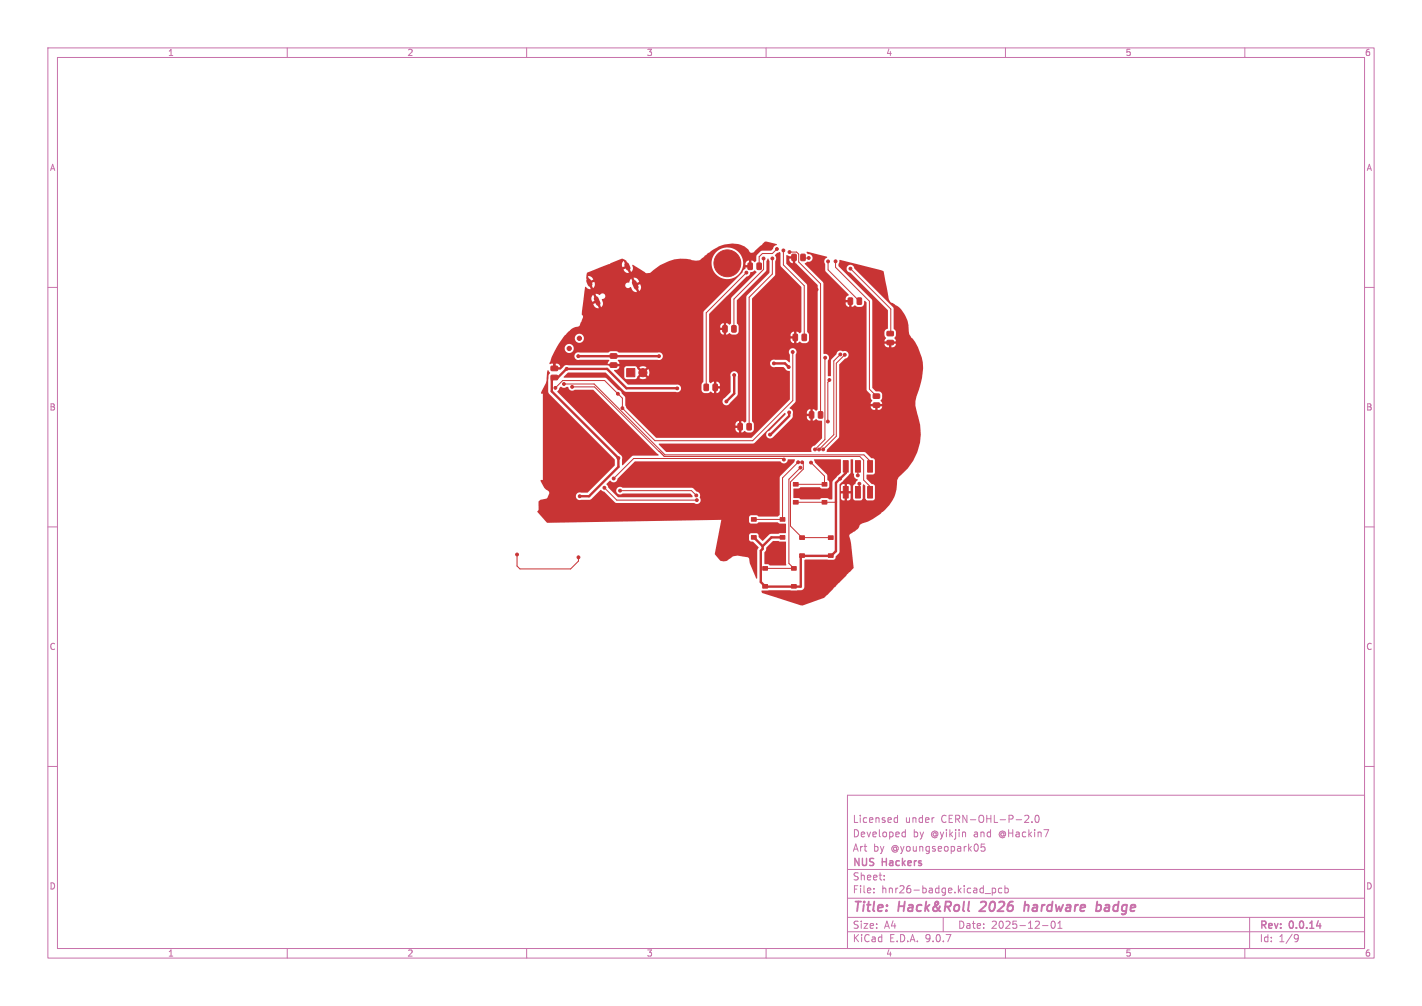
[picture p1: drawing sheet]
<svg xmlns="http://www.w3.org/2000/svg" width="297mm" height="210mm" viewBox="0 0 297 210" stroke-linecap="round" stroke-linejoin="round" font-family="sans-serif">
<g fill="none" stroke="#c872ab" stroke-width=".21">
<path d="M10 10h277v190h-277zM12 12h273v186h-273zM60 10v2M110 10v2M160 10v2M210 10v2M260 10v2M10 60h2M285 60h2M10 110h2M285 110h2M10 160h2"/>
<path d="M177 166h108v32h-108zM186.9 171.6h.6M186.9 170.8h.6M187.5 170.2v1.5M188.5 174.6h.6M188.5 173.8h.6M189.1 173.2v1.5M195 170.7h.1M205.7 176.2h-.7l-.1 .7 .2-.1h.5l.1 .3v.5l-.2 .1-.6-.1M214 170.3l.6-.1 .3 .4-.9 1.1h.9M215.5 171.6v.1M216.3 170.3l.2-.1a.8 .8 0 0 1 .5 .7 .8 .8 0 0 1-.5 .8l-.2-.1-.1-.5z"/>
<path d="M285 160h2M60 198v2M110 198v2M160 198v2M177 194.5h108M177 191.5h108M177 187.5h108M177 181.5h108M182.5 186.3v.1M182.5 185.5v.1M184.7 183.6v.1M184.7 182.8v.1"/>
<path d="M197 191.5v3M205.7 186.5h1.2M207.2 185.4v1.5M207.2 185.5l.5-.1 .3 .3-.2 .6h-.6M209.2 185.5l-.4-.1-.3 .3 .2 .6h.5M209.9 185.5l.4-.1 .3 .3-.1 .6h-.6M209.9 184.9v1.5M210 198v2M217.7 193.2h1.2M219.7 192.4l.2-.1a.8 .8 0 0 1 .5 .7 .8 .8 0 0 1-.5 .8 1 1 0 0 1-.2-1.4zM221 193.8h.8M221 192.7l.4-.4v1.5"/>
<path d="M260 198v2M261 191.5v6.5M270.6 195.1l.5 .1a.99 .99 0 0 1-.4 1.4h-.2M271.2 195.7l-.3 .3h-.3"/>
</g>
<path d="M275 193.3h.9" fill="none" stroke="#c872ab" stroke-width=".3"/>
<path d="M205.8 189.1l-1.3 1.1h1.3M214.1 188.2l-.2 2M214.8 189l-.5-.1-.3 .2M214.9 189.2l-.2 1M229.1 189h.7l.2 .3-.1 .5a.66 .66 0 0 1-1 .3M229.2 188.2l-.3 2" fill="none" stroke="#c872ab" stroke-width=".4"/>
<g fill="#c83434" stroke="#c83434" stroke-width=".21">
<path d="M171.7 104.5h1v.7h-1z"/>
<path d="M165.7 104.5h1v.7h-1z"/>
<path d="M171.7 100.7h1v.8h-1z"/>
<path d="M165.7 100.7h1v.8h-1z"/>
<path d="M169.1 86l.7-.1 .2 .2v1l-.2 .2h-.5l-.3-.1z"/>
<path d="M171 86l.6-.1 .3 .2v1l-.2 .2h-.6l-.2-.1z"/>
<path d="M176.1 96.2h1.1v2.4h-1.1z"/>
<path d="M176.1 101.6h1.1v2.4h-1.1z"/>
<path d="M178.7 96.2h1v2.4h-1z"/>
<path d="M178.7 101.6h1v2.4h-1z"/>
<path d="M181.2 96.2h1v2.4h-1z"/>
<path d="M181.2 101.6h1v2.4h-1z"/>
<path d="M115.1 78.4l1.2-.1 .2 .3v.6l-.2 .1h-1.1l-.1-.2z"/>
<path d="M115.1 76.5l1.2-.1 .2 .3v.6l-.2 .1h-1.1l-.1-.2z"/>
<path d="M149 80.2h.6l.2 .1 .1 1-.2 .2-.6 .1-.2-.2z"/>
<path d="M147.1 80.2h.6l.3 .1v1l-.2 .2-.5 .1-.3-.2z"/>
<path d="M151 68h.7l.2 .1v1l-.1 .2-.6 .1-.3-.2z"/>
<path d="M152.9 68h.6l.3 .1v1l-.2 .2-.6 .1-.2-.2z"/>
<path d="M182.4 84.2l1.2-.1 .2 .2-.1 .6-.2 .2-1-.1-.1-.2z"/>
<path d="M182.4 82.3l1.2-.1 .2 .3-.1 .5-.2 .2h-1l-.1-.3z"/>
<path d="M173 115.6h1v.8h-1z"/>
<path d="M167 115.6h1v.8h-1z"/>
<path d="M173 111.9h1v.7h-1z"/>
<path d="M167 111.9h1v.7h-1z"/>
<path d="M154.2 88.5l.6-.1 .3 .1v1l-.2 .3h-.6l-.2-.2z"/>
<path d="M156.1 88.5l.6-.1 .2 .1 .1 1-.2 .3h-.6l-.2-.2z"/>
<path d="M127.5 73.9l1.2-.1 .2 .3v.6l-.3 .1h-1l-.2-.2z"/>
<path d="M127.5 75.8l1.2-.1 .2 .3v.6l-.3 .1h-1l-.2-.2z"/>
<path d="M165.7 69.8l.6-.1 .3 .2v1l-.2 .2h-.5l-.3-.1z"/>
<path d="M167.6 69.8l.6-.1 .2 .2 .1 1-.2 .2h-.6l-.2-.1z"/>
<path d="M156.3 55l.6-.1 .3 .1v1l-.2 .3h-.6l-.2-.2z"/>
<path d="M158.1 55l.7-.1 .2 .1v1l-.1 .3h-.6l-.2-.2z"/>
<path d="M185.3 71.1l1.2-.1 .1 .3v.5l-.2 .2h-1l-.2-.2z"/>
<path d="M185.3 69.2h1.2l.1 .2v.6l-.2 .1h-1l-.2-.2z"/>
<path d="M165.3 122h1v.8h-1z"/>
<path d="M159.3 122h1v.8h-1z"/>
<path d="M165.3 118.3h1v.7h-1z"/>
<path d="M159.3 118.3h1v.7h-1z"/>
<path d="M177.2 62.2h.7l.2 .1v1l-.1 .2-.6 .1-.3-.2z"/>
<path d="M179.1 62.2h.6l.3 .1v1l-.2 .2-.6 .1-.2-.2z"/>
<path d="M165.4 53.1l.7-.1 .2 .2v1l-.1 .2h-.6l-.2-.1z"/>
<path d="M167.3 53.1l.7-.1 .2 .2v1l-.1 .2h-.6l-.2-.1z"/>
<path d="M162.9 111.8h1v.8h-1z"/>
<path d="M156.9 111.8h1v.8h-1z"/>
<path d="M162.9 108.1h1v.7h-1z"/>
<path d="M156.9 108.1h1v.7h-1z"/>
<path d="M130.9 76.9h1.7v1.7h-1.7z"/>
<circle cx="151.9" cy="55" r="2.8"/>
<circle cx="118.9" cy="72.7" r=".45"/>
<circle cx="121" cy="70.6" r=".45"/>
<circle cx="134.3" cy="77.8" r=".85"/>
<circle cx="125.5" cy="87.5" r=".3"/>
<circle cx="170.6" cy="60.4" r=".3"/>
<circle cx="177.1" cy="65.8" r=".3"/>
<circle cx="172.7" cy="65" r=".3"/>
<circle cx="143" cy="100.7" r=".3"/>
<circle cx="153.4" cy="114" r=".3"/>
<circle cx="166.7" cy="79" r=".3"/>
<circle cx="134.5" cy="67.5" r=".3"/>
<circle cx="180.5" cy="104.5" r=".3"/>
<circle cx="169.2" cy="103.4" r=".3"/>
<circle cx="115.7" cy="75.3" r=".3"/>
<circle cx="189" cy="80" r=".3"/>
<circle cx="136.9" cy="67.2" r=".3"/>
<circle cx="151" cy="106.6" r=".3"/>
<circle cx="130.3" cy="67.7" r=".3"/>
<circle cx="114.8" cy="90" r=".3"/>
<circle cx="163.2" cy="115.8" r=".3"/>
<circle cx="170" cy="74.9" r=".3"/>
<circle cx="165.5" cy="72" r=".3"/>
<circle cx="115.8" cy="106.8" r=".3"/>
<circle cx="175.5" cy="99.9" r=".3"/>
<circle cx="129.2" cy="95.6" r=".3"/>
<circle cx="121.1" cy="103.6" r=".3"/>
<circle cx="164.8" cy="86.1" r=".3"/>
<circle cx="151.7" cy="83.8" r=".3"/>
<circle cx="164.7" cy="76.6" r=".3"/>
<circle cx="153.3" cy="78.3" r=".3"/>
<circle cx="161.6" cy="75.9" r=".3"/>
<circle cx="118.4" cy="77" r=".3"/>
<circle cx="160.8" cy="90.7" r=".3"/>
<circle cx="141.4" cy="81.1" r=".3"/>
<circle cx="165.6" cy="73.5" r=".3"/>
<circle cx="129.1" cy="82.2" r=".3"/>
<circle cx="116" cy="81" r=".3"/>
<circle cx="130" cy="85.2" r=".3"/>
<circle cx="120.8" cy="74.4" r=".3"/>
<circle cx="137.6" cy="74.4" r=".3"/>
<circle cx="155.9" cy="56.9" r=".3"/>
<circle cx="159.5" cy="54" r=".3"/>
<circle cx="161.3" cy="53.9" r=".3"/>
<circle cx="162.3" cy="52" r=".3"/>
<circle cx="163.6" cy="52.3" r=".3"/>
<circle cx="164.9" cy="52.6" r=".3"/>
<circle cx="168.9" cy="53.9" r=".3"/>
<circle cx="173" cy="54.6" r=".3"/>
<circle cx="174.5" cy="54.5" r=".3"/>
<circle cx="177.6" cy="56.1" r=".3"/>
<circle cx="119.5" cy="80.8" r=".3"/>
<circle cx="117.8" cy="80.2" r=".3"/>
<circle cx="145.4" cy="103.4" r=".3"/>
<circle cx="129.5" cy="102.4" r=".3"/>
<circle cx="126.2" cy="101.8" r=".3"/>
<circle cx="145.5" cy="104.4" r=".3"/>
<circle cx="173.2" cy="79.3" r=".3"/>
<circle cx="172.9" cy="88" r=".3"/>
<circle cx="166.7" cy="96.5" r=".3"/>
<circle cx="167.5" cy="96.5" r=".3"/>
<circle cx="170.2" cy="93.8" r=".3"/>
<circle cx="172.4" cy="74.7" r=".3"/>
<circle cx="171.9" cy="93.8" r=".3"/>
<circle cx="169.4" cy="96.6" r=".3"/>
<circle cx="176.4" cy="74.1" r=".3"/>
<circle cx="175.5" cy="74" r=".3"/>
<circle cx="171.1" cy="93.8" r=".3"/>
<circle cx="167.2" cy="97.6" r=".3"/>
<circle cx="179.5" cy="101" r=".3"/>
<circle cx="179.2" cy="99.2" r=".3"/>
<circle cx="163.7" cy="95.9" r=".3"/>
<circle cx="128.2" cy="99.9" r=".3"/>
<circle cx="120.8" cy="116.3" r=".3"/>
<circle cx="108" cy="115.8" r=".3"/>
</g>
<path d="M122.9 58.6l.3 .8M130.9 55.3l.3 .7M132.5 59l.4 1M124.5 62.3l.4 1.1" fill="none" stroke="#c83434" stroke-width="1"/>
<path d="M115.7 75.3l.1 1.6M120.8 74.4h16.8M153.3 78.3v3.9l-1.6 1.6M161.6 75.9h2.4l.7 .7M141.4 81.1h-10.6l-4-4.1h-8.5l-1.8 1.8h-.7l-.6 .5v2.4l14 13.9v1.9l-6.2 6.1h-1.9M164.8 86.1v.7l-4 3.9M176.6 97.4v1.3l-2 2.1v14.3l-1 .9h-6.1l-.2 .2v6.3h-7.4l-1-1v-6.5l.4-.4v-.6M157.4 112.2l1.9 1.8M163.4 112.2h-2.3l-1.8 1.8" fill="none" stroke="#c83434" stroke-width=".5"/>
<g fill="none" stroke="#c83434" stroke-width=".21">
<path d="M155.9 56.9l-8.4 8.4v15.6M159.5 54v2.2l-6.2 6.2v6.3M161.3 53.9v3.3l-4.8 4.9v27M162.3 52l-1 .9h-2.1l-.6 .7v2M163.6 52.3v3l4.4 4.4v10.7M164.9 52.6h1.5l.4 .4v1.7l4.6 4.6v27.3M165.8 53.7v2l4.8 4.7M167.7 53.7l.1 .2h1.1M173 54.6v1.7l6.5 6.6M174.5 54.5v1.3l7.1 7.1v18.3l1.5 1.5M177.6 56.1l8.5 8.4v5l-.2 .1M165.6 73.5v10.1l-8.4 8.4h-20.4l-6.8-6.8v-2.1l-.9-.9"/>
<path d="M172.4 74.7l-.1 17-2.1 2.1M173.2 79.3l-.3 .5v8.2M175.5 74l-1.3 1.3v15.4l-3.1 3.1M176.4 74.1l-1.7 1.7v15.3l-2.8 2.7M116 81l1.5-1.6h8.8l2.8 2.8M117.8 80.2h6.3l14.8 14.8h41.5l1.2 1.1v1.1l.1 .2M117.8 80.2h.1M119.5 80.8h4.7l14.6 14.5h40.8l.8 .8v4.1l1.3 1.4v1.2M129.1 82.2h.1M163.7 95.9l-.2-.2h-31.1l-4.2 4.2M166.7 96.5l-3.3 3.3v8.6h-6M167.2 97.6l-2.4 2.4v17.6l1 1.1h-6"/>
<path d="M167.5 96.5l.3 .3v1.1l-2.7 2.7v9.2l2.4 2.4h6M169.4 96.6l2.8 2.8v1.7h-6M179.2 97.4v1.8M108 115.8v2.4l.6 .6h10.6l1.6-1.7v-.8M126.2 101.8l2.6 2.6h16.7M129.5 102.4h14.9l1 1M174.6 104.8l-8.4 .1M179.5 101v1.5l-.3 .3"/>
</g>
<g fill="#c83434">
<path d="M168.5 52.6l4.2 1v.2a.84 .84 0 0 0-.3 1.3l.1 1.6 4.8 4.8-.1 .2a.8 .8 0 0 0-.6 .9h.9l.1 .3h.3v1.2l.7-.4 .5 .4h.8l.5-.5 .1-.8 .5 .3v18.2l.8 1.1 .1 .7 .3 .6-.3 .6h2.4l-.4-.7 .3-.5v-1l-.4-.3-.9-.1-.7-.7v-9.2l2.5 .1a1.05 1.05 0 0 0 1.5 .6 .77 .77 0 0 0 .9-.7h-.9v.7h-.5v-.7h-3.5l-.1-9.2-6.5-6.6h1.2v.2a.9 .9 0 0 0 .8 .7l7.8 7.8v3.9a.75 .75 0 0 0-.7 .7v.7l.4 .6-.4 .7h2.4l-.3-.7 .3-.6v-.7l-.4-.7-.1-4.3-8.2-8.3a.8 .8 0 0 0-.8-.7 .8 .8 0 0 0-.8 .7h-1.2l-.4-.4 .2-1.3 9.1 2.3 1.1 5.9 .4 .6 1.6 .9 .7 .6 1.2 2.3 .4 2.8 1.2 1.7 .6 1 .8 2.2 .2 1.1 .1 1.2-.2 2-1.4 4.9v.9l1 4 .1 2-.2 1.8a11.7 11.7 0 0 1-4.3 7l-.4 .8-.2 1.9-.2 1.1-1.2 2.1-1.9 1.9-1.7 1.1-2.5 1.1-.6 1-1.6 1.1-.1 .3 .3 1.5 .6 5.2-6 6-4.7 1.8-8.3-2.6-.2-.2a.18 .18 0 0 1-.1-.2 .18 .18 0 0 1 .3-.1l8-.1a.75 .75 0 0 0 .7-.7v-5.6l.3-.1 5.8 .1a.6 .6 0 0 0 .5-.7l.6-.7 .2-.4v-11.1h.2l.2 .3 .3 .2h1.2l.4-.5v-1h-.8v1.5h-.5v-1.5h-.8v1h-.2v-2.5h.2v1h2.1v-1l-.3-.4h-.5v1.4h-.5v-1.4h-.5l-.3 .4h-.2v-.3l2.2-2.4 .1-2.9 .5 .1v2.6l.2 .5a.96 .96 0 0 0 .8 1l-.4 .5-.1 .4-.5 .5v2.5l.2 .4 1.4 .1 .3-.3 .1-2.8 .2-.3 .3 .3 .1 2.8 .3 .3 1.4-.1 .2-.4v-2.5a.6 .6 0 0 0-.7-.5l-1-1v-.8l.1-.1h1.2l.4-.3v-2.7l-.2-.4-.5-.1-1.2-1.1-.3-.1h-7.7l-.2-.2 .2-.4 2.4-2.5 .1-6.4h6.6a.77 .77 0 0 0 .9 .7 1.05 1.05 0 0 0 1.4-.6l.1-.2h-1v.8h-.5v-.8l-7.5 .1v-8.8l1.2-1.2a.84 .84 0 0 0 .7-1.1 .84 .84 0 0 0-1.2-.5 .83 .83 0 0 0-1.3 .7l-1.2 1.3v3.2l-.6-.1v-3.1a.88 .88 0 0 0 .1-1.1 .88 .88 0 0 0-1-.3v-10.5h4.6a.73 .73 0 0 0 .8 .7v-1h-.8v.3h-4.6l-.1-4.4-3.8-3.9v-.2l.5-.2a.87 .87 0 0 0 .9-.3 .87 .87 0 0 0 .1-.9l-.3-.4-.6-.1z"/>
<path d="M114.4 77.3h.2l.3 .6-.3 .5-.1 .9v2.5l.2 .4 13.7 13.8v1.2l-5.6 5.6h-1.5a.81 .81 0 0 0-1 .8 .81 .81 0 0 0 1.1 .7h2l2.1-2 .7 .4 2.2 2.2 .3 .1h16.3a.86 .86 0 0 0 1.1 0 .86 .86 0 0 0 .1-1.2v-.5a.87 .87 0 0 0-.8-.7l-.9-.8h-14.4a.82 .82 0 0 0-1.2 .1 .82 .82 0 0 0 0 1.1 .82 .82 0 0 0 1.2 0h14l.6 .7-.2 .1h-15.4l-2-2-.4-.7 .7-.8a.88 .88 0 0 0 .9 .4 .88 .88 0 0 0 .7-.8l3.7-3.6h30.2a.93 .93 0 0 0 1 .4 .93 .93 0 0 0 .7-.8h1.3l.1 .1-.1 .5-3 3-.1 8-.4 .3h-3.9l-.4-.2h-1.2l-.4 .3v1l.3 .4h1.3l.4-.3h3.9l.4 .3h1.2l.2 .1-.1 1.9-3.2 .2-1.6 1.4-.8-.7-.1-.5-.2-.3-1.4-.1-.3 .3v1.2l.3 .3h.5l1.2 1.2-.3 .6-.1 5.9-.2-.1-1.3-3-.1-1-.3-.3-2.3-.4-.8 .1-1.3 1-.6 .1-.8-.1-1.1-1.4 1.4-7.2-36.5 .6-2-2.3 .3-.5v-1.7l.5-.3 1.2-.3 .5-1.1-.1-.4-.9-.6-.8-1.6 .1-.1h.4v-18l-.4-.2 1-2z"/>
<path d="M160.1 114.3l1.4-1.4 2.6 .2 .1 4.9-3.4 .1-.4-.3h-.7v-2.5l.3-.5z"/>
<path d="M170 95.9l5.6 .1v2.7l-1.7 1.9-.1 3.6-.6 .1-.4-.3h-1.1l-.5 .3h-4l-.4-.3-1.1-.1 .1-1.9h1l.4-.3h4l.4 .3h1.2l.3-.3 .1-1.1-.4-.4v-1l-2.6-2.6z"/>
<path d="M116.8 81l.3-.2a1.1 1.1 0 0 0 1.2 0h.1a.44 .44 0 0 1 .5 .5 .88 .88 0 0 0 1.2 .1h3.8l13.7 13.6-.2 .1-5.3 .1-2 1.9-.2-.1v-1.1a.81 .81 0 0 0-.4-1l-13.1-13.1z"/>
<path d="M122.6 56.9l7.2-2.9 1 .4 .3 .6h-.4l-.1 .2-.3-.7a1.01 1.01 0 0 0-.3 1.3l.7-.3 .2 .5-.7 .2 .5 .7 .6 .1-.3-.8 .4 .1 .1-.3 .3 .8a1.21 1.21 0 0 0 .3-1.5l3 1.7 .7-.1 2.1-1.5 1.2-.6h9.5a3.3 3.3 0 0 0 3.2 3.5 3.3 3.3 0 0 0 3.4-3.2h.5v.2h.7v-.9a.73 .73 0 0 0-.7 .7h-.5v-.3a3.3 3.3 0 0 0-3.3-3.1 3.3 3.3 0 0 0-3.3 3.1h-9.5l.3-.2a7 7 0 0 1 4-.6l2 .4 .7-.1 2.9-2.2 1.1-.6 1.2-.5 1.6-.2 1.7 .3 .9 .4 .8 .6 .3 .6 .4 .1 .5-.2 2.3-2.2 2.4 .5v.3a.87 .87 0 0 0-.8 .8l-.4 .3-2.1 .1-.9 1-.1 1.1-.3 .2-.7-.3v1.1l-.2 .1-.1 .2h-.9v.3l-.4 .3-.2 .5-8.2 8.2v14.6l-.4 .6v1.2l.2 .3 .4 .3h.8l.6-.4 .5 .4h.6a.77 .77 0 0 0 .8-1h-.8v1h-.5v-1.5h1.3a.77 .77 0 0 0-.8-.9v.9h-.5v-.9l-.7 .3-.3-.3v-10.5h2.3l.3 .5 .5 .2v-1h-.8v.3h-2.3v-1.1h2.3v.3h.8v-.9a.73 .73 0 0 0-.8 .6h-2.3v-2.6l7.9-7.8a1.14 1.14 0 0 0 .8-.9l.8-.4 .4 .4-5.3 5.4v5.3l-.4 .3-.6-.3v2.4l.7-.4 .5 .3h.8l.5-.4 .1-1.4-.4-.5v-4.8l6.1-6.1 .1-2.1 .2-.5h.2l.2 .5v2.5l-4.7 4.7-.1 .3v25.9l-.4 .3-.7-.3v2.4l.7-.3 .6 .3h.8l.3-.2 .2-.4v-1.2l-.3-.6v-17h8l.3 .6 .5 .1v-.9h-.8v.2h-8v-1h8v.3h.8v-1a.73 .73 0 0 0-.8 .7h-8v-7.6l4.7-4.7 .1-.3v-2.8a1.13 1.13 0 0 0 0-1.3l.4-.4 .6-.1 .2 3 4.3 4.2v9.4l-.4 .3-.6-.4v2.4l.7-.3 .5 .3h.8l.4-.2 .2-.5v-1.1l-.4-.5v-9.7l-.1-.3-4.2-4.2-.1-.9h.7a.73 .73 0 0 0 .7 .7v-.9h-.7v.2h-.7l.1-.9 .6 .2h.9v.2l.3 .2v1l.2 .1 4.5 4.5v25.9l-.4 .4-.6-.4v2.4l.7-.3 .3 .3 .9 .1v3.5l-1.6 1.6a.9 .9 0 0 0-.6 1.3l-30.3 .1-1.6-1.6 .1-.2h19.6l.3-.1 6.2-6.3h.2v.4l-3.4 3.4a.81 .81 0 0 0-.5 1.1 .81 .81 0 0 0 1.3 .2l4.1-4.2h3a.73 .73 0 0 0 .8 .7v-.9h-.8v.2h-3l.1-1h2.9v.3h.8v-1a.73 .73 0 0 0-.8 .7l-2.9-.1a.85 .85 0 0 0-.7-.7v-.2l1.3-1.4v-9.7a.82 .82 0 0 0-.1-1.1 .82 .82 0 0 0-1.1 0 .82 .82 0 0 0 0 1.2l-.1 1.5-.9-.5h-2.1a.81 .81 0 0 0-1.1 .8 .81 .81 0 0 0 1.1 .7h1.7l.7 .7 .7 .2v5.9l-8.1 8h-19.8l-1.9-1.8h18.4a.73 .73 0 0 0 .7 .7v-1h-.7v.3h-18.4l-1-1h19.4v.2h.7v-.9l-.4 .1-.3 .6h-19.4l-3.4-3.4-.2-.6v-.9h20.3v.2a.81 .81 0 0 0 .7 .7 .81 .81 0 0 0 .9-.5l1.6-1.7v-3.8a.81 .81 0 0 0-.8-1.1 .81 .81 0 0 0-.7 1.1v3.3l-1.5 1.4-.2 .4h-20.3v-.8l-.7-.7-.2-.5-.6-.3-2.6-2.5-8.7-.1-.1-.1 1-.9h7.7l4.2 4h10.5a.81 .81 0 0 0 1.1-.6 .81 .81 0 0 0-1-.9h-10l-3-3 .7-.2 .3-.2h1.2v1.9l.4 .3h2l1-1.2 .3 .4-.5 .7a1.34 1.34 0 0 0 1.4-.1l-.6-.6 .4-.4 .6 .6a1.34 1.34 0 0 0 0-1.5l-.6 .7-.4-.4 .6-.7a1.34 1.34 0 0 0-1.5 .1l.6 .6-.3 .4-.7-.7-.2-.4-.3-.2-1.8 .1-.4 .4h-1.2l.2-.4h-2l-.5-.2h-8.2a.83 .83 0 0 0-1.1 .3l-.5 .6h-1.2l-.4-.4v-.1h1.5a.78 .78 0 0 0-1-.8v.8h-.5v-.8h-.7l.6-1.6h4.6v.1a.82 .82 0 0 0 1.1 .7h6.1l.1 .2-.4 .7h2.5l-.4-.7 .2-.2h8.2a.8 .8 0 0 0 1-.8 .8 .8 0 0 0-1.1-.7h-8l-.6-.3h-1.2l-.5 .3h-6a.8 .8 0 0 0-1 .7h-4.6l.8-1.6h1.7a.96 .96 0 0 0 1.3 .9 .96 .96 0 0 0 .3-1.6 .96 .96 0 0 0-1.5 .5l-.1 .2h-1.7l1.4-2.2h2.5a.96 .96 0 0 0 1.2 1 .96 .96 0 0 0 .4-1.6 .96 .96 0 0 0-1.6 .4v.2h-2.5l1.8-1.8 1.4-.5 .3-.3 .7-1.7-.3-.6 .4-3.3h1.6l.2 .7 .6-.3 .2 .5-.6 .3a1.05 1.05 0 0 0 1.2 .8l-.3-.7h.2l.2-.2 .4 .7a1.19 1.19 0 0 0 .1-1.6l.1-.1a.61 .61 0 0 0 .6-.5 .61 .61 0 0 0-.5-.7 .61 .61 0 0 0-.7 .4l-.8-.3 .3 .8-.3-.1-.2 .3-.3-.8-.4 .8h-1.6l.3-2.3 .2-.1a.99 .99 0 0 0 1 .5l-.3-.8 .2 .1 .2-.3 .4 .8 .3-.7h6.4v.1a.66 .66 0 0 0 .5 .5 .66 .66 0 0 0 .6-.2l.1 .1a1.1 1.1 0 0 0 1.2 1l-.3-.8h.3l.2-.2 .3 .8 .4-.5-.2-1-.6 .3-.2-.5 .6-.3a1.05 1.05 0 0 0-1.2-.8l.3 .7h-.2l-.2 .2-.3-.7-.6 .8a.58 .58 0 0 0-.7 .5h-6.4l-.1-.7-.6 .3-.2-.4 .6-.3-.1-.3a1 1 0 0 0-1-.5l.3 .8-.2-.1-.3 .3-.2-.6z"/>
</g>
<g font-size="2.8" fill="#c872ab">
<text x="178" y="190.9">Title:</text>
<text x="187.7" y="190.9">Hack&amp;Roll</text>
<text x="205.6" y="190.9">2026</text>
<text x="215.5" y="190.9">hardware</text>
<text x="231.4" y="190.9">badge</text>
</g>
<g font-size="2.1" fill="#c872ab">
<text x="178" y="172">Licensed</text>
<text x="189" y="172">under</text>
<text x="196.6" y="172">CERN-OHL-P-2.0</text>
<text x="178" y="178">Art</text>
<text x="178" y="175">Developed</text>
<text x="182.4" y="178">by</text>
<text x="186.2" y="178">@youngseopark05</text>
<text x="190.7" y="175">by</text>
<text x="194.4" y="175">@yikjin</text>
<text x="203.5" y="175">and</text>
<text x="208.9" y="175">@Hackin7</text>
<text x="178" y="184">Sheet:</text>
<text x="178" y="181.2">NUS</text>
<text x="184.3" y="181.2">Hackers</text>
<text x="178" y="186.7">File:</text>
<text x="184.1" y="186.7">hnr26-badge.kicad_pcb</text>
<text x="178" y="196.9">KiCad</text>
<text x="178" y="194.1">Size:</text>
<text x="184.7" y="194.1">A4</text>
<text x="185.7" y="196.9">E.D.A.</text>
<text x="193.3" y="196.9">9.0.7</text>
<text x="200" y="194.1">Date:</text>
<text x="207" y="194.1">2025-12-01</text>
<text x="263" y="194.3">Rev:</text>
<text x="263" y="196.9">Id:</text>
<text x="267.1" y="196.9">1/9</text>
<text x="269.4" y="194.3">0.0.14</text>
</g>
<g font-size="1.8" fill="#c872ab">
<text x="35" y="11.9">1</text>
<text x="85" y="11.9">2</text>
<text x="135" y="11.9">3</text>
<text x="185" y="11.9">4</text>
<text x="235" y="11.9">5</text>
<text x="285" y="11.9">6</text>
<text x="10.3" y="35.9">A</text>
<text x="285.4" y="35.9">A</text>
<text x="10.3" y="85.9">B</text>
<text x="285.3" y="85.9">B</text>
<text x="10.3" y="135.9">C</text>
<text x="285.3" y="135.9">C</text>
<text x="10.3" y="185.9">D</text>
<text x="285.3" y="185.9">D</text>
<text x="35" y="199.9">1</text>
<text x="85" y="199.9">2</text>
<text x="135" y="199.9">3</text>
<text x="185" y="199.9">4</text>
<text x="235" y="199.9">5</text>
<text x="285" y="199.9">6</text>
</g>
</svg>
